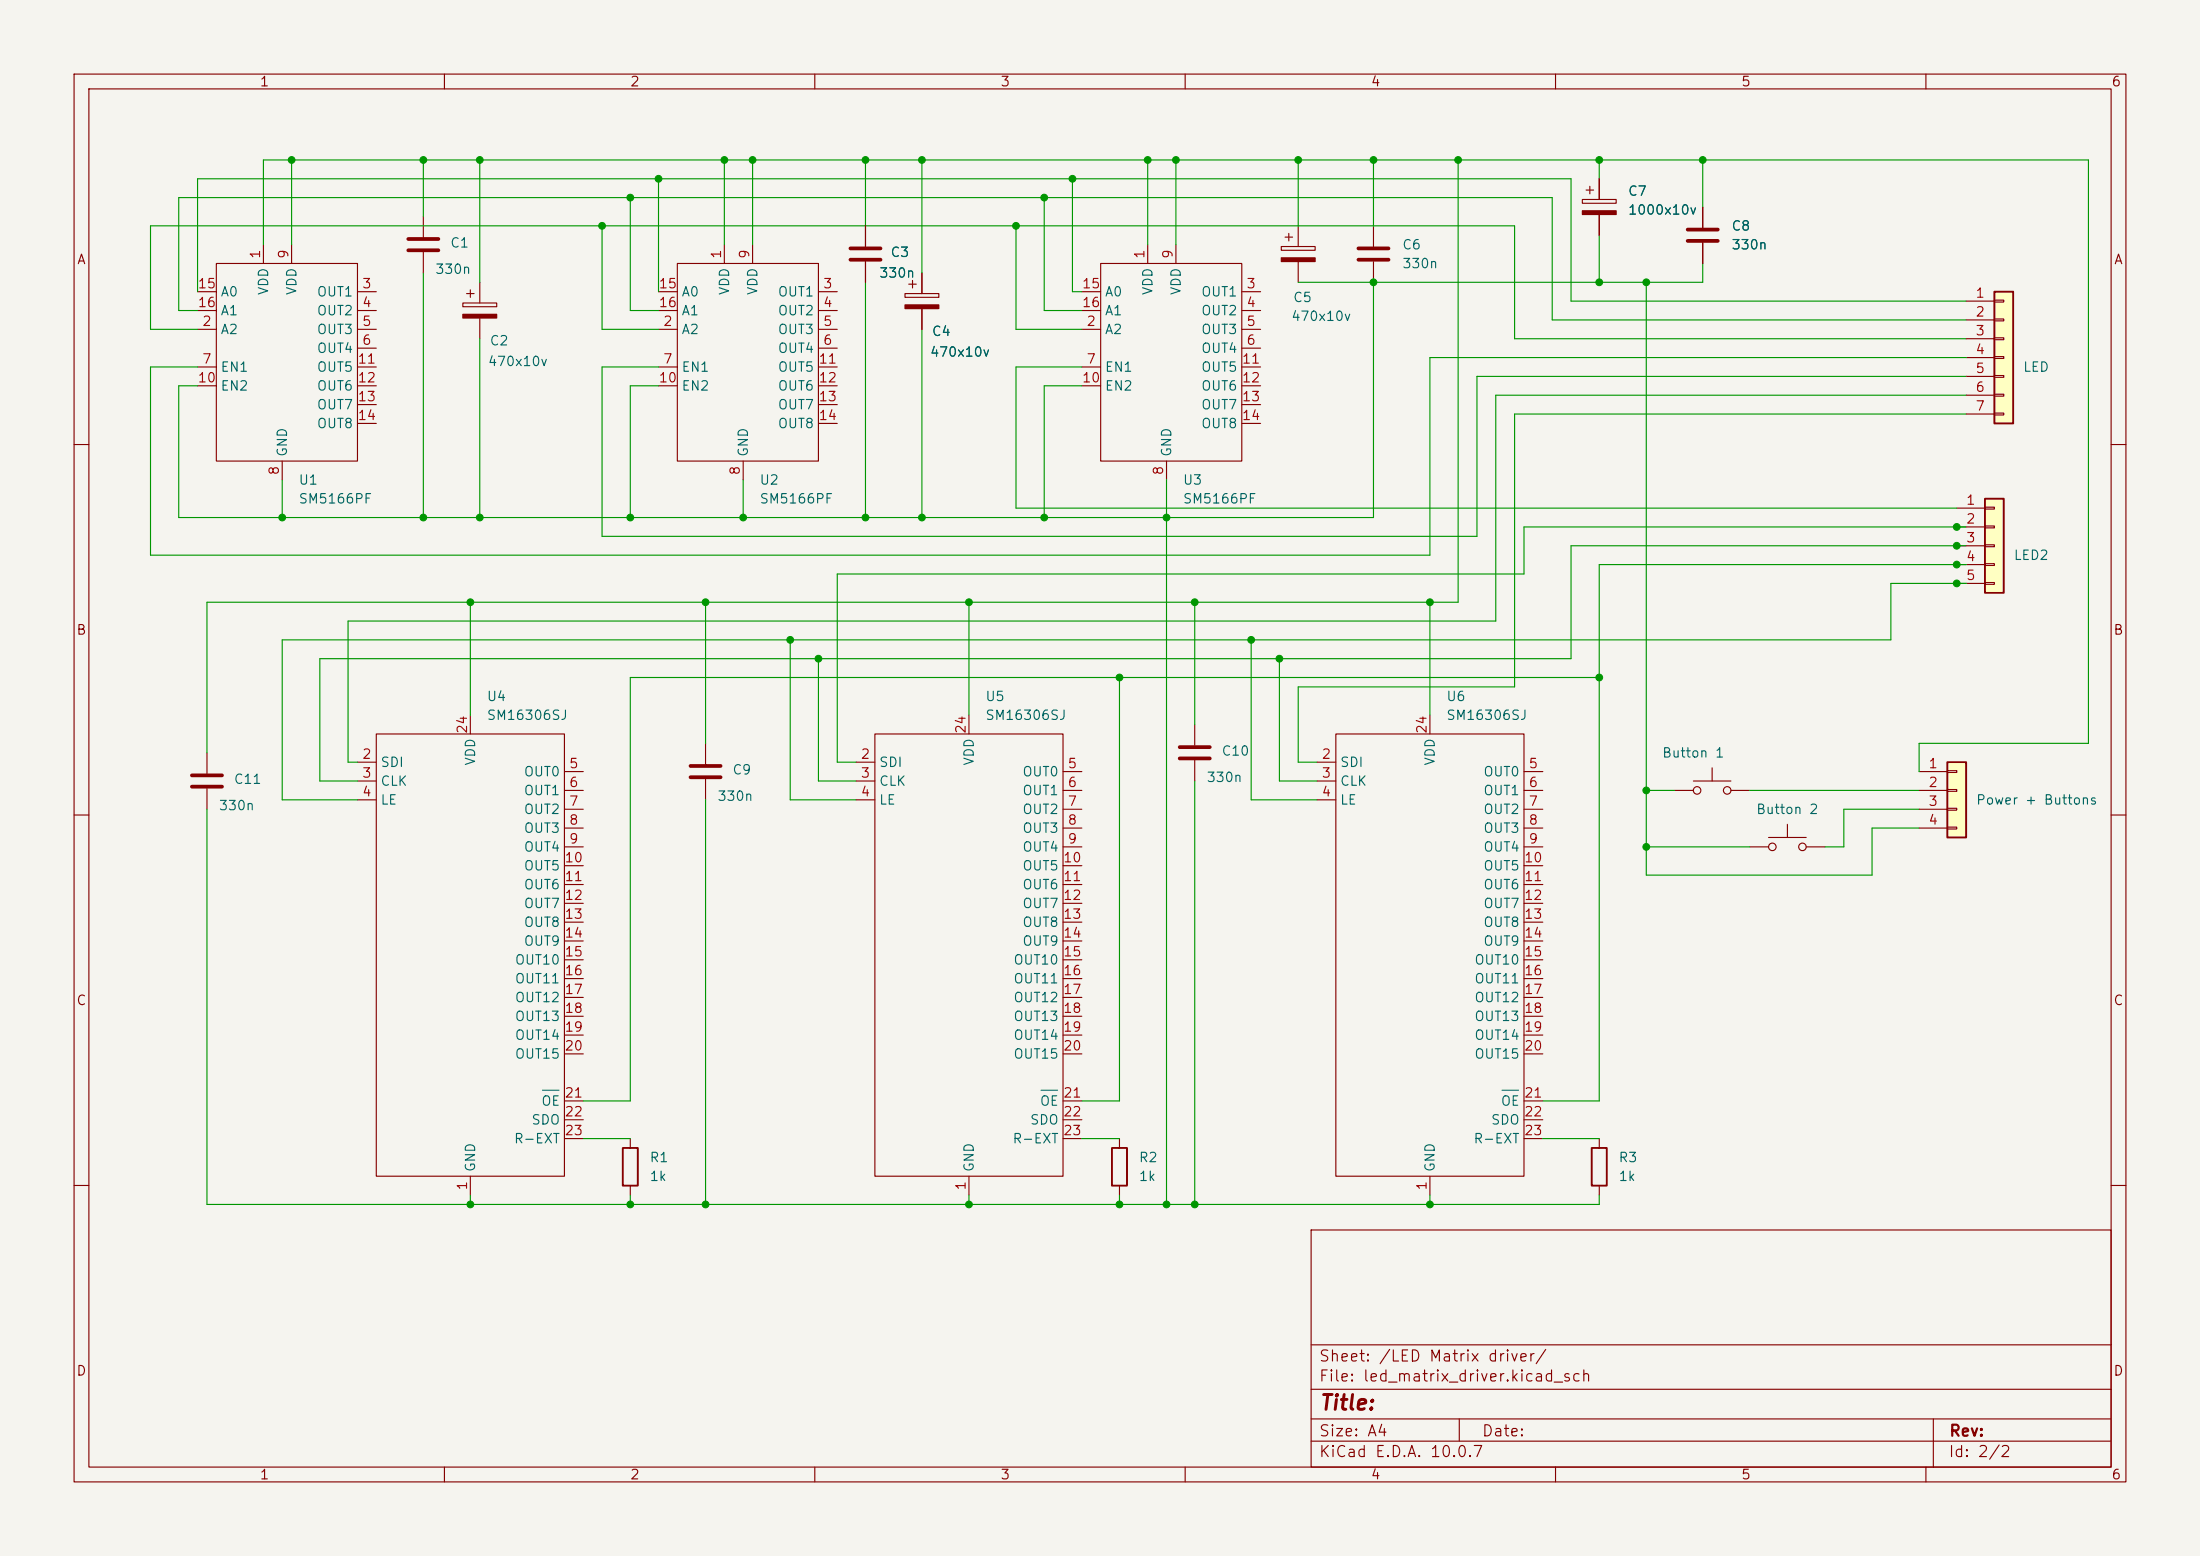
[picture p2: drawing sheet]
<svg xmlns="http://www.w3.org/2000/svg" width="297mm" height="210mm" viewBox="0 0 297 210" stroke-linecap="round" stroke-linejoin="round" font-family="sans-serif">
<path d="M0 0h297v210h-297z" fill="#f5f4ef" stroke="#f5f4ef" stroke-width=".14"/>
<g fill="none" stroke="#840000" stroke-width=".15">
<path d="M10 10h277v190h-277zM12 12h273v186h-273zM60 10v2M110 10v2M160 10v2M210 10v2M260 10v2M146 39.4h2.6M148.6 35.6h19v26.6h-19zM154.9 33v2.6M158.7 33v2.6M167.6 39.4h2.6"/>
<path d="M173 33.3h4.5v.5h-4.5zM173.5 32h1M174 31.5v1M175.3 30.5v2.8M175.3 35.3v2.8M185.4 30.5v2.8M185.4 35.3v2.8M229.9 27.9v2.8M229.9 32.8v2.8M146 44.5h2.6M146 41.9h2.6M146 49.5h2.6"/>
<path d="M146 52.1h2.6M167.6 44.5h2.6M167.6 41.9h2.6M167.6 47h2.6M167.6 49.5h2.6M167.6 52.1h2.6M167.6 54.6h2.6M167.6 57.2h2.6M10 60h2M157.5 62.2v2.6M285 60h2M10 110h2"/>
<path d="M236.2 114.3h2.6M238.8 113h5M241.3 111.3v1.7M243.8 114.3h2.6M285 110h2M151.1 153.7v1.2M215.9 153.7v1.2M10 160h2M151.1 160v1.3M177 166h108v32h-108zM215.9 160v1.3M285 160h2"/>
<path d="M60 198v2M110 198v2M160 198v2M177 194.5h108M177 191.5h108M177 187.5h108M177 181.5h108M197 191.5v3M210 198v2M260 198v2M261 191.5v6.5"/>
<circle cx="239.3" cy="114.3" r=".51"/>
<circle cx="243.3" cy="114.3" r=".51"/>
</g>
<path d="M150.1 154.9h2v5.1h-2zM214.9 154.9h2v5.1h-2z" fill="none" stroke="#840000" stroke-width=".25"/>
<path d="M173 34.8h4.5v.5h-4.5z" fill="#840000" stroke="#840000" stroke-width=".15"/>
<path d="M183.4 33.5h4.1M183.4 35.1h4.1M227.8 31h4.1M227.8 32.5h4.1" fill="none" stroke="#840000" stroke-width=".51"/>
<path d="M268 67.3h2.5v12.7h-2.5z" fill="#ffffc2"/>
<path d="M268 67.3h2.5v12.7h-2.5z" fill="none" stroke="#840000" stroke-width=".25"/>
<g fill="none" stroke="#840000" stroke-width=".15">
<path d="M264.2 68.6h3.8M264.2 71.1h3.8M264.2 73.7h3.8M264.2 76.2h3.8M264.2 78.7h3.8M268 68.5h1.2v.2h-1.2zM268 71h1.2v.2h-1.2zM268 73.5h1.2v.3h-1.2zM268 76.1h1.2v.2h-1.2zM268 78.6h1.2v.3h-1.2zM180.3 99.1h25.4v59.7h-25.4zM193 96.5v2.6"/>
<path d="M177.8 102.9h2.5M177.8 105.4h2.5M177.8 108h2.5M205.7 104.1h2.6M205.7 106.7h2.6M205.7 109.2h2.6M205.7 111.8h2.6M205.7 114.3h2.6M205.7 116.8h2.6M205.7 119.4h2.6M205.7 121.9h2.6M205.7 124.5h2.6"/>
<path d="M205.7 127h2.6M205.7 129.5h2.6M205.7 132.1h2.6M205.7 134.6h2.6M205.7 137.2h2.6M205.7 139.7h2.6M193 158.8v2.5M205.7 142.2h2.6M205.7 148.6h2.6M205.7 151.1h2.6M205.7 153.7h2.6"/>
</g>
<path d="M202.8 147.1h2.2" fill="none" stroke="#006464" stroke-width=".15"/>
<path d="M269.2 39.4h2.6v17.8h-2.6z" fill="#ffffc2"/>
<path d="M269.2 39.4h2.6v17.8h-2.6z" fill="none" stroke="#840000" stroke-width=".25"/>
<g fill="none" stroke="#840000" stroke-width=".15">
<path d="M265.4 40.6h3.8M265.4 43.2h3.8M265.4 45.7h3.8M265.4 48.3h3.8M265.4 50.8h3.8M265.4 53.3h3.8M265.4 55.9h3.8M269.2 40.5h1.3v.3h-1.3zM269.2 43.1h1.3v.2h-1.3zM269.2 45.6h1.3v.2h-1.3zM269.2 48.1h1.3v.3h-1.3zM269.2 50.7h1.3v.2h-1.3z"/>
<path d="M269.2 53.2h1.3v.3h-1.3zM269.2 55.8h1.3v.2h-1.3zM161.3 97.8v2.8M161.3 102.6v2.8M226.1 106.7h2.5M228.6 105.4h5.1M231.1 103.6v1.8M233.7 106.7h2.5"/>
<circle cx="229.1" cy="106.7" r=".51"/>
<circle cx="233.2" cy="106.7" r=".51"/>
</g>
<path d="M159.3 100.8h4M159.3 102.4h4" fill="none" stroke="#840000" stroke-width=".51"/>
<path d="M262.9 102.9h2.5v10.1h-2.5z" fill="#ffffc2"/>
<path d="M262.9 102.9h2.5v10.1h-2.5zM84.1 154.9h2v5.1h-2z" fill="none" stroke="#840000" stroke-width=".25"/>
<g fill="none" stroke="#840000" stroke-width=".15">
<path d="M26.7 39.4h2.5M29.2 35.6h19.1v26.6h-19.1zM35.6 33v2.6M39.4 33v2.6M48.3 39.4h2.5M57.1 29.2v2.8M57.1 34v2.8M63 39.6h1M63.5 39.1v1M64.8 38.1v2.8M88.9 39.4h2.5M91.4 35.6h19.1v26.6h-19.1z"/>
<path d="M97.8 33v2.6M101.6 33v2.6M110.5 39.4h2.5M116.8 30.5v2.8M116.8 35.3v2.8M122.2 39.6h4.5v.5h-4.5zM122.7 38.4h1M123.2 37.8v1.1M124.5 36.8v2.8M213.6 26.9h4.6v.5h-4.6zM214.1 25.7h1M214.6 25.1v1.1"/>
<path d="M215.9 24.1v2.8M215.9 29v2.8M229.9 27.9v2.8M229.9 32.8v2.8M26.7 44.5h2.5M26.7 41.9h2.5M26.7 49.5h2.5M26.7 52.1h2.5M48.3 44.5h2.5M48.3 41.9h2.5M48.3 47h2.5M48.3 49.5h2.5"/>
<path d="M48.3 52.1h2.5M48.3 54.6h2.5M48.3 57.2h2.5M62.5 40.9h4.6v.5h-4.6zM64.8 42.9v2.8M88.9 44.5h2.5M88.9 41.9h2.5M88.9 49.5h2.5M88.9 52.1h2.5M110.5 44.5h2.5M110.5 41.9h2.5M110.5 47h2.5"/>
<path d="M110.5 49.5h2.5M110.5 52.1h2.5M110.5 54.6h2.5M110.5 57.2h2.5M124.5 41.7v2.8M38.1 62.2v2.6M100.3 62.2v2.6M50.8 99.1h25.4v59.7h-25.4zM63.5 96.5v2.6M118.1 99.1h25.4v59.7h-25.4zM130.8 96.5v2.6M27.9 101.6v2.8"/>
<path d="M27.9 106.4v2.8M48.3 102.9h2.5M48.3 105.4h2.5M48.3 108h2.5M76.2 104.1h2.5M76.2 106.7h2.5M76.2 109.2h2.5M76.2 111.8h2.5M76.2 114.3h2.5M76.2 116.8h2.5M76.2 119.4h2.5M95.2 100.3v2.8"/>
<path d="M95.2 105.2v2.8M115.6 102.9h2.5M115.6 105.4h2.5M115.6 108h2.5M143.5 104.1h2.5M143.5 106.7h2.5M143.5 109.2h2.5M143.5 111.8h2.5M143.5 114.3h2.5M143.5 116.8h2.5M143.5 119.4h2.5M259.1 104.1h3.8"/>
<path d="M259.1 106.7h3.8M259.1 109.2h3.8M259.1 111.8h3.8M262.9 104h1.3v.3h-1.3zM262.9 106.6h1.3v.2h-1.3zM262.9 109.1h1.3v.2h-1.3zM262.9 111.6h1.3v.3h-1.3zM76.2 121.9h2.5M76.2 124.5h2.5M76.2 127h2.5M76.2 129.5h2.5M76.2 132.1h2.5"/>
<path d="M76.2 134.6h2.5M76.2 137.2h2.5M76.2 139.7h2.5M143.5 121.9h2.5M143.5 124.5h2.5M143.5 127h2.5M143.5 129.5h2.5M143.5 132.1h2.5M143.5 134.6h2.5M143.5 137.2h2.5M143.5 139.7h2.5M63.5 158.8v2.5"/>
<path d="M76.2 142.2h2.5M76.2 148.6h2.5M76.2 151.1h2.5M76.2 153.7h2.5M85.1 153.7v1.2M130.8 158.8v2.5M143.5 142.2h2.5M143.5 148.6h2.5M143.5 151.1h2.5M143.5 153.7h2.5M85.1 160v1.3"/>
</g>
<g fill="#840000" stroke="#840000" stroke-width=".15">
<path d="M213.6 28.4h4.6v.6h-4.6z"/>
<path d="M122.2 41.1h4.5v.6h-4.5z"/>
<path d="M62.5 42.4h4.6v.5h-4.6z"/>
</g>
<path d="M55.1 32.3h4.1M55.1 33.8h4.1M114.8 33.5h4.1M114.8 35.1h4.1M25.9 104.6h4.1M25.9 106.2h4.1M93.2 103.4h4.1M93.2 104.9h4.1" fill="none" stroke="#840000" stroke-width=".51"/>
<path d="M73.2 147.1h2.3M140.5 147.1h2.3" fill="none" stroke="#006464" stroke-width=".15"/>
<g fill="none" stroke="#009600" stroke-width=".15">
<path d="M26.7 39.4v-15.3h185.4v16.5h53.3M35.6 33v-11.4h246.3v78.7h-22.8v3.8M39.4 21.6v11.4M57.1 21.6v7.6M57.1 36.8v33.1M64.8 21.6v16.5M81.3 30.5v14h7.6M85.1 26.7v15.2h3.8M88.9 24.1v15.3M97.8 21.6v11.4M101.6 21.6v11.4M116.8 21.6v8.9"/>
<path d="M116.8 38.1v31.8M124.5 21.6v15.2M137.2 30.5v14h8.8M141 26.7v15.2h5M144.8 24.1v15.3h1.2M154.9 21.6v11.4M158.7 21.6v11.4M175.3 21.6v8.9M185.4 21.6v8.9M185.4 38.1v31.8h-161.3v-17.8h2.6M196.8 21.6v59.7h-168.9v20.3M215.9 21.6v2.5"/>
<path d="M215.9 31.8v6.3M222.2 38.1v80h30.5v-6.3h6.4M229.9 35.6v2.5h-54.6M229.9 21.6v6.3M26.7 41.9h-2.6v-15.2h185.4v16.5h55.9M26.7 44.5h-6.4v-14h184.2v15.2h60.9M64.8 45.7v24.2M88.9 52.1h-3.8v17.8M88.9 49.5h-7.6v22.9h118.1v-21.6h66M124.5 44.5v25.4M146 52.1h-5v17.8M146 49.5h-8.8v19.1h127"/>
<path d="M265.4 48.3h-72.4v26.6h-172.7v-25.4h6.4M265.4 55.9h-60.9v36.8h-29.2v10.2h2.5M265.4 53.3h-63.5v30.5h-154.9v19.1h1.3M38.1 64.8v5.1M100.3 64.8v5.1M157.5 64.8v97.8M265.4 76.2h-49.5v72.4h-7.6M265.4 73.7h-53.3v15.2h-168.9v16.5h5.1M265.4 78.7h-10.1v7.7h-217.2v21.6h10.2M265.4 71.1h-59.7v6.4h-92.7v25.4h2.6M63.5 81.3v15.2M95.2 81.3v19"/>
<path d="M106.7 86.4v21.6h8.9M110.5 88.9v16.5h5.1M130.8 81.3v15.2M151.1 91.4v57.2h-5.1M161.3 81.3v16.5M168.9 86.4v21.6h8.9M172.7 88.9v16.5h5.1M193 81.3v15.2M215.9 91.4h-130.8v57.2h-6.4M27.9 109.2v53.4h188v-1.3M95.2 108v54.6M161.3 105.4v57.2"/>
<path d="M222.2 114.3h14M222.2 106.7h3.9M236.2 106.7h22.9M259.1 109.2h-10.2v5.1h-2.5M78.7 153.7h6.4M146 153.7h5.1M208.3 153.7h7.6M63.5 161.3v1.3M85.1 161.3v1.3M130.8 161.3v1.3M151.1 161.3v1.3M193 161.3v1.3"/>
</g>
<g fill="#009600" stroke="#009600" stroke-width=".14">
<circle cx="215.9" cy="91.4" r=".46"/>
<circle cx="222.2" cy="106.7" r=".46"/>
<circle cx="151.1" cy="162.6" r=".46"/>
<circle cx="157.5" cy="162.6" r=".46"/>
<circle cx="222.2" cy="114.3" r=".46"/>
<circle cx="130.8" cy="162.6" r=".46"/>
<circle cx="161.3" cy="162.6" r=".46"/>
<circle cx="193" cy="162.6" r=".46"/>
<circle cx="264.2" cy="73.7" r=".46"/>
<circle cx="264.2" cy="78.7" r=".46"/>
<circle cx="264.2" cy="76.2" r=".46"/>
<circle cx="264.2" cy="71.1" r=".46"/>
<circle cx="175.3" cy="21.6" r=".46"/>
<circle cx="158.7" cy="21.6" r=".46"/>
<circle cx="185.4" cy="21.6" r=".46"/>
<circle cx="154.9" cy="21.6" r=".46"/>
<circle cx="185.4" cy="38.1" r=".46"/>
<circle cx="196.8" cy="21.6" r=".46"/>
<circle cx="215.9" cy="21.6" r=".46"/>
<circle cx="229.9" cy="21.6" r=".46"/>
<circle cx="215.9" cy="38.1" r=".46"/>
<circle cx="222.2" cy="38.1" r=".46"/>
<circle cx="124.5" cy="21.6" r=".46"/>
<circle cx="141" cy="26.7" r=".46"/>
<circle cx="144.8" cy="24.1" r=".46"/>
<circle cx="137.2" cy="30.5" r=".46"/>
<circle cx="141" cy="69.9" r=".46"/>
<circle cx="101.6" cy="21.6" r=".46"/>
<circle cx="116.8" cy="21.6" r=".46"/>
<circle cx="124.5" cy="69.9" r=".46"/>
<circle cx="64.8" cy="69.9" r=".46"/>
<circle cx="95.2" cy="81.3" r=".46"/>
<circle cx="116.8" cy="69.9" r=".46"/>
<circle cx="106.7" cy="86.4" r=".46"/>
<circle cx="100.3" cy="69.9" r=".46"/>
<circle cx="110.5" cy="88.9" r=".46"/>
<circle cx="95.2" cy="162.6" r=".46"/>
<circle cx="85.1" cy="162.6" r=".46"/>
<circle cx="88.9" cy="24.1" r=".46"/>
<circle cx="97.8" cy="21.6" r=".46"/>
<circle cx="85.1" cy="26.7" r=".46"/>
<circle cx="57.1" cy="69.9" r=".46"/>
<circle cx="39.4" cy="21.6" r=".46"/>
<circle cx="81.3" cy="30.5" r=".46"/>
<circle cx="64.8" cy="21.6" r=".46"/>
<circle cx="38.1" cy="69.9" r=".46"/>
<circle cx="85.1" cy="69.9" r=".46"/>
<circle cx="57.1" cy="21.6" r=".46"/>
<circle cx="130.8" cy="81.3" r=".46"/>
<circle cx="151.1" cy="91.4" r=".46"/>
<circle cx="161.3" cy="81.3" r=".46"/>
<circle cx="168.9" cy="86.4" r=".46"/>
<circle cx="157.5" cy="69.9" r=".46"/>
<circle cx="172.7" cy="88.9" r=".46"/>
<circle cx="193" cy="81.3" r=".46"/>
<circle cx="63.5" cy="81.3" r=".46"/>
<circle cx="63.5" cy="162.6" r=".46"/>
</g>
<text font-size="2" fill="#840000" x="178" y="190.8">Title:</text>
<g font-size="1.5" fill="#840000">
<text x="178" y="184.1">Sheet: /LED Matrix driver/</text>
<text x="178" y="186.8">File: led_matrix_driver.kicad_sch</text>
<text x="178" y="197">KiCad E.D.A. 10.0.7</text>
<text x="178" y="194.2">Size: A4</text>
<text x="200" y="194.2">Date:</text>
<text x="263" y="197">Id: 2/2</text>
<text x="263" y="194.2">Rev:</text>
</g>
<g font-size="1.3" fill="#840000">
<text x="35" y="12">1</text>
<text x="85" y="12">2</text>
<text x="135" y="12">3</text>
<text x="185" y="12">4</text>
<text x="235" y="12">5</text>
<text x="285" y="12">6</text>
<text x="10.3" y="36">A</text>
<text x="285.3" y="36">A</text>
<text x="10.2" y="86">B</text>
<text x="285.2" y="86">B</text>
<text x="10.2" y="136">C</text>
<text x="285.2" y="136">C</text>
<text x="10.2" y="186">D</text>
<text x="285.2" y="186">D</text>
<text x="35" y="200">1</text>
<text x="85" y="200">2</text>
<text x="135" y="200">3</text>
<text x="185" y="200">4</text>
<text x="235" y="200">5</text>
<text x="285" y="200">6</text>
</g>
<g font-size="1.3" fill="#006464">
<text x="219.7" y="26.7">C7</text>
<text x="219.7" y="29.3">1000x10v</text>
<text x="60.7" y="33.7">C1</text>
<text x="120.1" y="35">C3</text>
<text x="189.2" y="34">C6</text>
<text x="233.7" y="31.4">C8</text>
<text x="233.7" y="34">330n</text>
<text x="29.7" y="40.3">A0</text>
<text x="36.5" y="39.9" transform="rotate(-90 36.5 39.9)">VDD</text>
<text x="40.3" y="39.9" transform="rotate(-90 40.3 39.9)">VDD</text>
<text x="42.7" y="40.3">OUT1</text>
<text x="58.7" y="37.3">330n</text>
<text x="91.9" y="40.3">A0</text>
<text x="98.8" y="39.9" transform="rotate(-90 98.8 39.9)">VDD</text>
<text x="102.6" y="39.9" transform="rotate(-90 102.6 39.9)">VDD</text>
<text x="104.9" y="40.3">OUT1</text>
<text x="118.6" y="37.8">330n</text>
<text x="149.1" y="40.3">A0</text>
<text x="155.9" y="39.9" transform="rotate(-90 155.9 39.9)">VDD</text>
<text x="159.7" y="39.9" transform="rotate(-90 159.7 39.9)">VDD</text>
<text x="162.1" y="40.3">OUT1</text>
<text x="174.5" y="41.1">C5</text>
<text x="189.2" y="36.5">330n</text>
<text x="29.7" y="45.4">A2</text>
<text x="29.7" y="42.9">A1</text>
<text x="42.7" y="42.9">OUT2</text>
<text x="42.7" y="45.4">OUT3</text>
<text x="42.7" y="48">OUT4</text>
<text x="66" y="46.9">C2</text>
<text x="91.9" y="45.4">A2</text>
<text x="91.9" y="42.9">A1</text>
<text x="104.9" y="42.9">OUT2</text>
<text x="104.9" y="45.4">OUT3</text>
<text x="104.9" y="48">OUT4</text>
<text x="125.7" y="45.7">C4</text>
<text x="149.1" y="45.4">A2</text>
<text x="149.1" y="42.9">A1</text>
<text x="162.1" y="42.9">OUT2</text>
<text x="162.1" y="45.4">OUT3</text>
<text x="162.1" y="48">OUT4</text>
<text x="174.2" y="43.6">470x10v</text>
<text x="29.7" y="50.5">EN1</text>
<text x="29.7" y="53">EN2</text>
<text x="42.7" y="50.5">OUT5</text>
<text x="42.7" y="53">OUT6</text>
<text x="65.8" y="49.7">470x10v</text>
<text x="91.9" y="50.5">EN1</text>
<text x="91.9" y="53">EN2</text>
<text x="104.9" y="50.5">OUT5</text>
<text x="104.9" y="53">OUT6</text>
<text x="125.5" y="48.5">470x10v</text>
<text x="149.1" y="50.5">EN1</text>
<text x="149.1" y="53">EN2</text>
<text x="162.1" y="50.5">OUT5</text>
<text x="162.1" y="53">OUT6</text>
<text x="273" y="50.5">LED</text>
<text x="42.7" y="55.6">OUT7</text>
<text x="42.7" y="58.1">OUT8</text>
<text x="104.9" y="55.6">OUT7</text>
<text x="104.9" y="58.1">OUT8</text>
<text x="162.1" y="55.6">OUT7</text>
<text x="162.1" y="58.1">OUT8</text>
<text x="39.1" y="61.7" transform="rotate(-90 39.1 61.7)">GND</text>
<text x="40.2" y="65.7">U1</text>
<text x="101.3" y="61.7" transform="rotate(-90 101.3 61.7)">GND</text>
<text x="102.5" y="65.7">U2</text>
<text x="158.4" y="61.7" transform="rotate(-90 158.4 61.7)">GND</text>
<text x="159.6" y="65.7">U3</text>
<text x="40.2" y="68.3">SM5166PF</text>
<text x="102.5" y="68.3">SM5166PF</text>
<text x="159.6" y="68.3">SM5166PF</text>
<text x="271.8" y="75.9">LED2</text>
<text x="65.6" y="94.9">U4</text>
<text x="132.9" y="94.9">U5</text>
<text x="195.2" y="94.9">U6</text>
<text x="65.6" y="97.5">SM16306SJ</text>
<text x="132.9" y="97.5">SM16306SJ</text>
<text x="195.2" y="97.5">SM16306SJ</text>
<text x="31.5" y="106.1">C11</text>
<text x="51.3" y="103.8">SDI</text>
<text x="51.3" y="106.4">CLK</text>
<text x="64.5" y="103.4" transform="rotate(-90 64.5 103.4)">VDD</text>
<text x="70.6" y="105.1">OUT0</text>
<text x="70.6" y="107.6">OUT1</text>
<text x="98.8" y="104.8">C9</text>
<text x="118.6" y="103.8">SDI</text>
<text x="118.6" y="106.4">CLK</text>
<text x="131.8" y="103.4" transform="rotate(-90 131.8 103.4)">VDD</text>
<text x="137.9" y="105.1">OUT0</text>
<text x="137.9" y="107.6">OUT1</text>
<text x="162.8" y="105.9">330n</text>
<text x="164.8" y="102.3">C10</text>
<text x="180.8" y="103.8">SDI</text>
<text x="180.8" y="106.4">CLK</text>
<text x="194" y="103.4" transform="rotate(-90 194 103.4)">VDD</text>
<text x="200.2" y="105.1">OUT0</text>
<text x="200.2" y="107.6">OUT1</text>
<text x="224.3" y="102.6">Button 1</text>
<text x="29.4" y="109.7">330n</text>
<text x="51.3" y="108.9">LE</text>
<text x="70.6" y="110.2">OUT2</text>
<text x="70.6" y="112.7">OUT3</text>
<text x="96.8" y="108.4">330n</text>
<text x="118.6" y="108.9">LE</text>
<text x="137.9" y="110.2">OUT2</text>
<text x="137.9" y="112.7">OUT3</text>
<text x="180.8" y="108.9">LE</text>
<text x="200.2" y="110.2">OUT2</text>
<text x="200.2" y="112.7">OUT3</text>
<text x="237" y="110.2">Button 2</text>
<text x="266.7" y="108.9">Power + Buttons</text>
<text x="70.6" y="115.3">OUT4</text>
<text x="70.6" y="117.8">OUT5</text>
<text x="137.9" y="115.3">OUT4</text>
<text x="137.9" y="117.8">OUT5</text>
<text x="200.2" y="115.3">OUT4</text>
<text x="200.2" y="117.8">OUT5</text>
<text x="70.6" y="120.3">OUT6</text>
<text x="70.6" y="122.9">OUT7</text>
<text x="70.6" y="125.4">OUT8</text>
<text x="137.9" y="120.3">OUT6</text>
<text x="137.9" y="122.9">OUT7</text>
<text x="137.9" y="125.4">OUT8</text>
<text x="200.2" y="120.3">OUT6</text>
<text x="200.2" y="122.9">OUT7</text>
<text x="200.2" y="125.4">OUT8</text>
<text x="69.4" y="130.5">OUT10</text>
<text x="70.6" y="128">OUT9</text>
<text x="136.7" y="130.5">OUT10</text>
<text x="137.9" y="128">OUT9</text>
<text x="199" y="130.5">OUT10</text>
<text x="200.2" y="128">OUT9</text>
<text x="69.4" y="133">OUT11</text>
<text x="69.4" y="135.6">OUT12</text>
<text x="136.7" y="133">OUT11</text>
<text x="136.7" y="135.6">OUT12</text>
<text x="199" y="133">OUT11</text>
<text x="199" y="135.6">OUT12</text>
<text x="69.4" y="138.1">OUT13</text>
<text x="69.4" y="140.7">OUT14</text>
<text x="69.4" y="143.2">OUT15</text>
<text x="136.7" y="138.1">OUT13</text>
<text x="136.7" y="140.7">OUT14</text>
<text x="136.7" y="143.2">OUT15</text>
<text x="199" y="138.1">OUT13</text>
<text x="199" y="140.7">OUT14</text>
<text x="199" y="143.2">OUT15</text>
<text x="73" y="149.6">OE</text>
<text x="140.3" y="149.6">OE</text>
<text x="202.5" y="149.6">OE</text>
<text x="69.3" y="154.6">R-EXT</text>
<text x="71.7" y="152.1">SDO</text>
<text x="136.6" y="154.6">R-EXT</text>
<text x="139" y="152.1">SDO</text>
<text x="198.8" y="154.6">R-EXT</text>
<text x="201.2" y="152.1">SDO</text>
<text x="64.5" y="158.3" transform="rotate(-90 64.5 158.3)">GND</text>
<text x="87.6" y="157.2">R1</text>
<text x="87.6" y="159.7">1k</text>
<text x="131.8" y="158.3" transform="rotate(-90 131.8 158.3)">GND</text>
<text x="153.7" y="157.2">R2</text>
<text x="153.7" y="159.7">1k</text>
<text x="194" y="158.3" transform="rotate(-90 194 158.3)">GND</text>
<text x="218.4" y="157.2">R3</text>
<text x="218.4" y="159.7">1k</text>
</g>
<g font-size="1.3" fill="#a90000">
<text x="35.4" y="35" transform="rotate(-90 35.4 35)">1</text>
<text x="39.2" y="35" transform="rotate(-90 39.2 35)">9</text>
<text x="97.7" y="35" transform="rotate(-90 97.7 35)">1</text>
<text x="101.5" y="35" transform="rotate(-90 101.5 35)">9</text>
<text x="154.8" y="35" transform="rotate(-90 154.8 35)">1</text>
<text x="158.6" y="35" transform="rotate(-90 158.6 35)">9</text>
<text x="26.6" y="39.2">15</text>
<text x="26.6" y="41.8">16</text>
<text x="48.8" y="39.2">3</text>
<text x="48.8" y="41.8">4</text>
<text x="88.8" y="39.2">15</text>
<text x="88.8" y="41.8">16</text>
<text x="111" y="39.2">3</text>
<text x="111" y="41.8">4</text>
<text x="146" y="39.2">15</text>
<text x="146" y="41.8">16</text>
<text x="168.2" y="39.2">3</text>
<text x="168.2" y="41.8">4</text>
<text x="266.6" y="40.5">1</text>
<text x="27.2" y="44.3">2</text>
<text x="48.8" y="44.3">5</text>
<text x="48.8" y="46.9">6</text>
<text x="89.4" y="44.3">2</text>
<text x="111" y="44.3">5</text>
<text x="111" y="46.9">6</text>
<text x="146.6" y="44.3">2</text>
<text x="168.2" y="44.3">5</text>
<text x="168.2" y="46.9">6</text>
<text x="266.6" y="43">2</text>
<text x="266.6" y="45.6">3</text>
<text x="26.6" y="51.9">10</text>
<text x="27.2" y="49.4">7</text>
<text x="48.2" y="49.4">11</text>
<text x="48.2" y="51.9">12</text>
<text x="88.8" y="51.9">10</text>
<text x="89.4" y="49.4">7</text>
<text x="110.4" y="49.4">11</text>
<text x="110.4" y="51.9">12</text>
<text x="146" y="51.9">10</text>
<text x="146.6" y="49.4">7</text>
<text x="167.6" y="49.4">11</text>
<text x="167.6" y="51.9">12</text>
<text x="266.6" y="48.1">4</text>
<text x="266.6" y="50.7">5</text>
<text x="266.6" y="53.2">6</text>
<text x="48.2" y="54.5">13</text>
<text x="48.2" y="57">14</text>
<text x="110.4" y="54.5">13</text>
<text x="110.4" y="57">14</text>
<text x="167.6" y="54.5">13</text>
<text x="167.6" y="57">14</text>
<text x="266.6" y="55.7">7</text>
<text x="38" y="64.2" transform="rotate(-90 38 64.2)">8</text>
<text x="100.2" y="64.2" transform="rotate(-90 100.2 64.2)">8</text>
<text x="157.3" y="64.2" transform="rotate(-90 157.3 64.2)">8</text>
<text x="265.3" y="68.4">1</text>
<text x="265.3" y="71">2</text>
<text x="265.3" y="73.5">3</text>
<text x="265.3" y="76.1">4</text>
<text x="265.3" y="78.6">5</text>
<text x="63.4" y="99.1" transform="rotate(-90 63.4 99.1)">24</text>
<text x="130.7" y="99.1" transform="rotate(-90 130.7 99.1)">24</text>
<text x="192.9" y="99.1" transform="rotate(-90 192.9 99.1)">24</text>
<text x="48.8" y="102.7">2</text>
<text x="48.8" y="105.3">3</text>
<text x="48.8" y="107.8">4</text>
<text x="76.7" y="104">5</text>
<text x="76.7" y="106.5">6</text>
<text x="116.1" y="102.7">2</text>
<text x="116.1" y="105.3">3</text>
<text x="116.1" y="107.8">4</text>
<text x="144" y="104">5</text>
<text x="144" y="106.5">6</text>
<text x="178.3" y="102.7">2</text>
<text x="178.3" y="105.3">3</text>
<text x="178.3" y="107.8">4</text>
<text x="206.3" y="104">5</text>
<text x="206.3" y="106.5">6</text>
<text x="260.3" y="104">1</text>
<text x="260.3" y="106.5">2</text>
<text x="76.7" y="109.1">7</text>
<text x="76.7" y="111.6">8</text>
<text x="144" y="109.1">7</text>
<text x="144" y="111.6">8</text>
<text x="206.3" y="109.1">7</text>
<text x="206.3" y="111.6">8</text>
<text x="260.3" y="109.1">3</text>
<text x="260.3" y="111.6">4</text>
<text x="76.1" y="116.7">10</text>
<text x="76.1" y="119.2">11</text>
<text x="76.7" y="114.2">9</text>
<text x="143.4" y="116.7">10</text>
<text x="143.4" y="119.2">11</text>
<text x="144" y="114.2">9</text>
<text x="205.7" y="116.7">10</text>
<text x="205.7" y="119.2">11</text>
<text x="206.3" y="114.2">9</text>
<text x="76.1" y="121.8">12</text>
<text x="76.1" y="124.3">13</text>
<text x="143.4" y="121.8">12</text>
<text x="143.4" y="124.3">13</text>
<text x="205.7" y="121.8">12</text>
<text x="205.7" y="124.3">13</text>
<text x="76.1" y="126.9">14</text>
<text x="76.1" y="129.4">15</text>
<text x="76.1" y="131.9">16</text>
<text x="143.4" y="126.9">14</text>
<text x="143.4" y="129.4">15</text>
<text x="143.4" y="131.9">16</text>
<text x="205.7" y="126.9">14</text>
<text x="205.7" y="129.4">15</text>
<text x="205.7" y="131.9">16</text>
<text x="76.1" y="134.5">17</text>
<text x="76.1" y="137">18</text>
<text x="143.4" y="134.5">17</text>
<text x="143.4" y="137">18</text>
<text x="205.7" y="134.5">17</text>
<text x="205.7" y="137">18</text>
<text x="76.1" y="139.6">19</text>
<text x="76.1" y="142.1">20</text>
<text x="143.4" y="139.6">19</text>
<text x="143.4" y="142.1">20</text>
<text x="205.7" y="139.6">19</text>
<text x="205.7" y="142.1">20</text>
<text x="76.1" y="148.5">21</text>
<text x="143.4" y="148.5">21</text>
<text x="205.7" y="148.5">21</text>
<text x="76.1" y="151">22</text>
<text x="76.1" y="153.5">23</text>
<text x="143.4" y="151">22</text>
<text x="143.4" y="153.5">23</text>
<text x="205.7" y="151">22</text>
<text x="205.7" y="153.5">23</text>
<text x="63.4" y="160.8" transform="rotate(-90 63.4 160.8)">1</text>
<text x="130.7" y="160.8" transform="rotate(-90 130.7 160.8)">1</text>
<text x="192.9" y="160.8" transform="rotate(-90 192.9 160.8)">1</text>
</g>
</svg>
